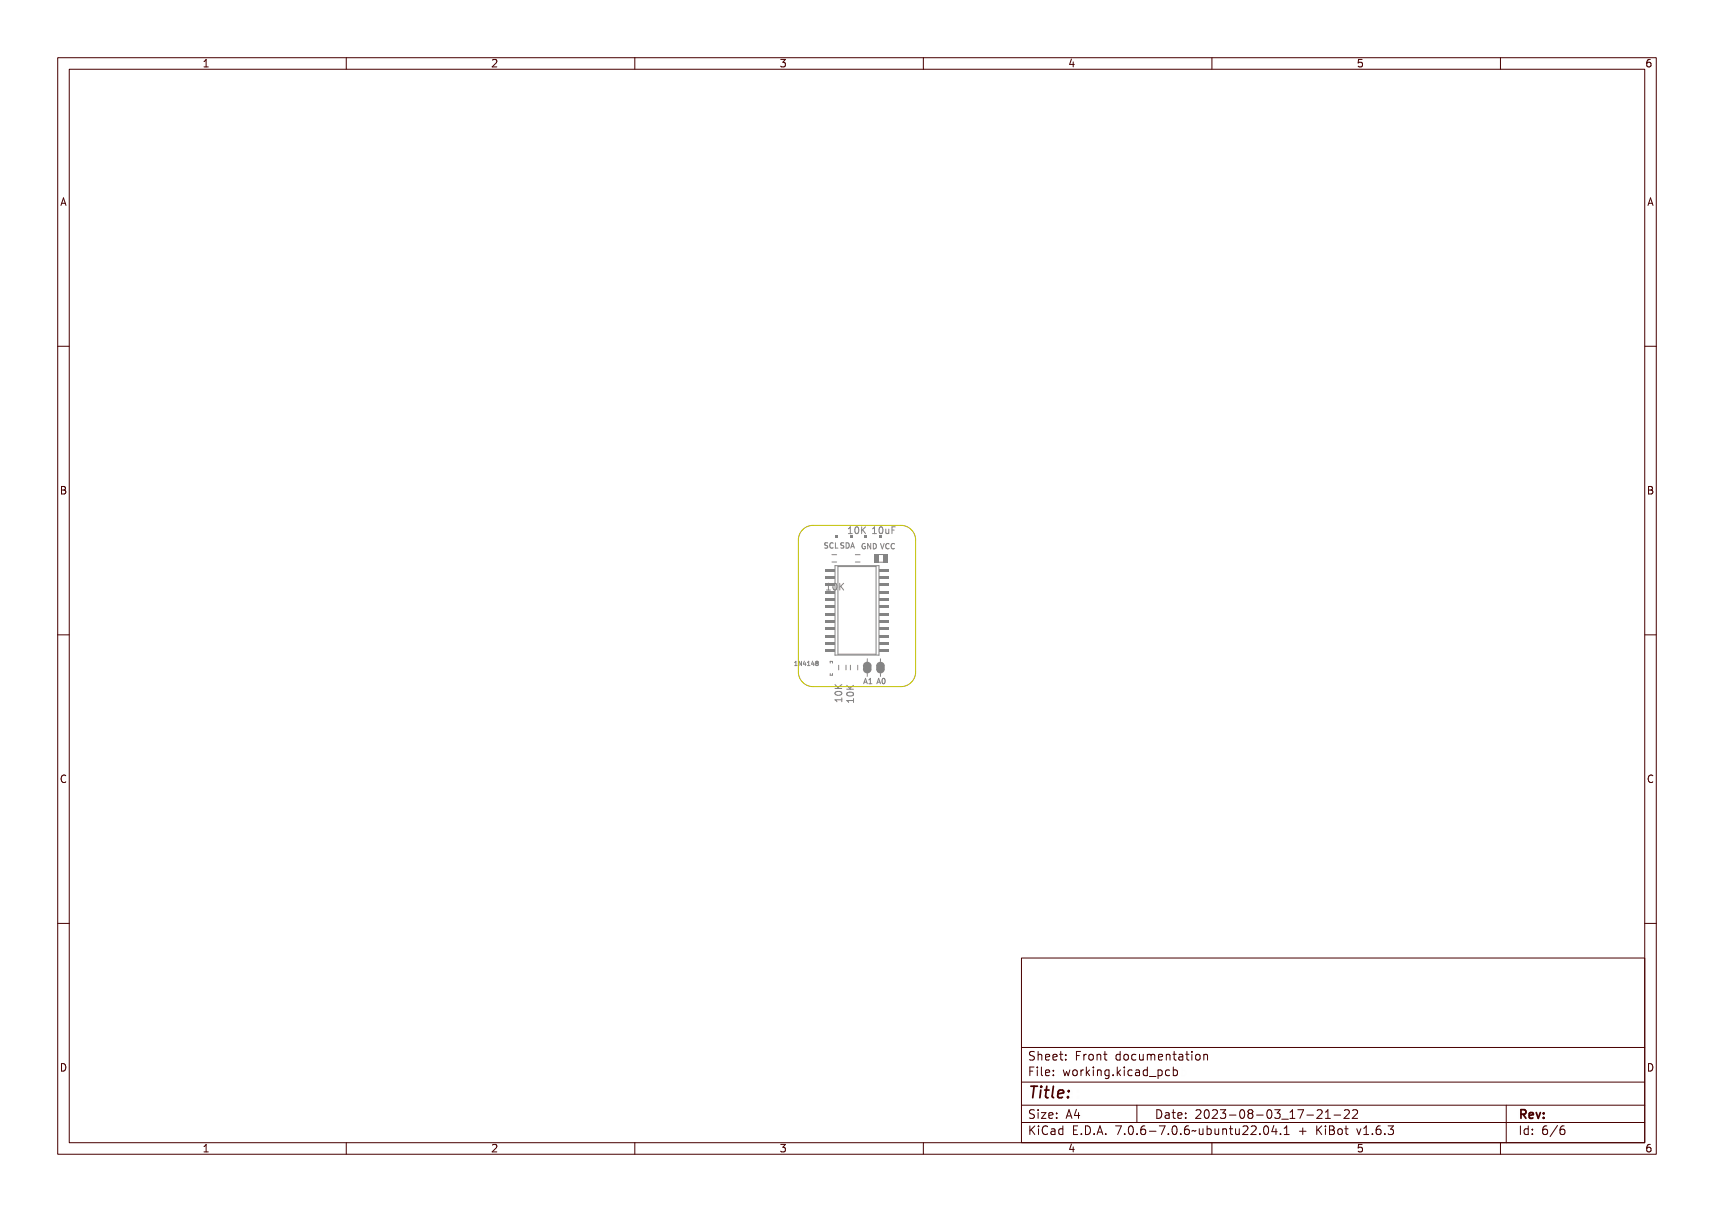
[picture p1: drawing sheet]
<svg xmlns="http://www.w3.org/2000/svg" width="297mm" height="210mm" viewBox="0 0 297 210" stroke-linecap="round" stroke-linejoin="round" font-family="sans-serif">
<g fill="none" stroke="#848484" stroke-width=".17">
<path d="M142.8 94.2h.3h.2l-.1 .1a.18 .18 0 0 0-.3 0 .18 .18 0 0 0 .2 .3 .29 .29 0 0 1 .1 .5 .29 .29 0 0 1-.4-.2v.1a.22 .22 0 0 0 .3 0 .22 .22 0 0 0 .1-.3 .22 .22 0 0 0-.3-.1l-.2-.2zM143.6 94.3l.3-.1 .2 .1a.32 .32 0 0 0-.5 .3 .32 .32 0 0 0 .5 .3v.2a.45 .45 0 0 1-.6-.2 .45 .45 0 0 1 .1-.6zM144.3 94.2h.1v.8h.5v.1h-.6zM145.6 94.2h.3h.2l-.1 .1a.18 .18 0 0 0-.3 0 .18 .18 0 0 0 .2 .3 .29 .29 0 0 1 .1 .5 .29 .29 0 0 1-.5-.2l.1 .1a.22 .22 0 0 0 .3 0 .22 .22 0 0 0 .1-.3 .22 .22 0 0 0-.3-.1l-.2-.2zM146.3 94.2a.47 .47 0 0 1 .6 .4 .47 .47 0 0 1-.6 .5zM146.4 94.3a.35 .35 0 0 1 .3 .3 .35 .35 0 0 1-.3 .4zM146.9 91.4h.4v1h.3v.1h-.7v-.1h.3v-.9l-.3 .1zM147.3 94.2h.1l.3 .9h-.1l-.1-.2h-.3l-.1 .2h-.1zM147.3 94.3l.2 .5h-.3zM147.9 91.5a.45 .45 0 0 1 .6 0 .45 .45 0 0 1 0 .6 .39 .39 0 0 1-.5 .4 .39 .39 0 0 1-.2-.6zM148 91.5a.49 .49 0 0 1 .4 .4 .49 .49 0 0 1-.3 .5l-.2-.3zM148.7 91.4h.2v.5l.5-.5h.1l-.4 .4 .4 .7h-.1l-.4-.6-.1 .2v.4h-.2z"/>
<path d="M149.3 94.4l.3-.1 .2 .1v.1l-.1-.1a.34 .34 0 0 0-.4 .4 .34 .34 0 0 0 .4 .3l-.1-.3h.2v.3a.41 .41 0 0 1-.5 0 .41 .41 0 0 1-.1-.5zM150 94.3h.1l.3 .8v-.8h.2v.9h-.2l-.3-.7v.7h-.1zM150.7 94.3a.47 .47 0 0 1 .6 .5 .47 .47 0 0 1-.6 .4zM150.8 94.4a.35 .35 0 0 1 .4 .4 .35 .35 0 0 1-.4 .3zM151.1 91.4h.4v1h.3v.1h-.7v-.1h.3v-.9l-.3 .1zM151.7 94.2l.2 .4-.2 .5M152.1 91.5a.45 .45 0 0 1 .5 0 .45 .45 0 0 1 .1 .6 .39 .39 0 0 1-.5 .4 .39 .39 0 0 1-.2-.6zM152.2 91.5a.49 .49 0 0 1 .4 .4 .49 .49 0 0 1-.3 .5l-.2-.3zM152.5 94.3h.1l.2 .8 .2-.8h.2l-.3 .9h-.2zM152.9 91.7h.2v.6l.2 .1 .2-.1v-.6h.1v.8h-.1v-.1a.28 .28 0 0 1-.4 .1 .28 .28 0 0 1-.2-.3zM153.4 94.4l.3-.1 .1 .2a.32 .32 0 0 0-.4 .3 .32 .32 0 0 0 .4 .3v.1a.45 .45 0 0 1-.5-.2 .45 .45 0 0 1 .1-.6zM153.9 91.4h.7v.1h-.5v.3h.4v.2h-.4v.5h-.2z"/>
<path d="M154.1 94.4l.3-.1 .2 .2a.32 .32 0 0 0-.4 .3 .32 .32 0 0 0 .4 .3v.1a.45 .45 0 0 1-.6-.2 .45 .45 0 0 1 .1-.6zM137.7 115.3h.4M137.7 114.8l.2-.2v.7M138.5 114.7l.2-.1v.7l.2 .1h-.4l.1-.1v-.6zM139 114.6h.1l.3 .6v-.6h.1v.8h-.1l-.3-.6v.6h-.1zM139.9 114.6h.1v.5h.1l-.1 .3-.1-.2h-.3zM139.9 114.7v.4h-.2zM140.3 114.7l.2-.1v.7l.2 .1h-.4l.1-.1v-.6zM141.1 114.6h.1v.5h.1l-.1 .3-.1-.2h-.3zM141.1 114.7v.4h-.2zM141.5 114.7a.21 .21 0 0 1 .3 0 .21 .21 0 0 1-.1 .3 .21 .21 0 0 1 .1 .3 .21 .21 0 0 1-.3 0 .21 .21 0 0 1 .1-.3l-.1-.1zM143.2 102.2h.7"/>
<path d="M143.3 101.3l-.1 .1M143.8 101.2l.4-.1v1.1h.3v.1h-.7v-.1h.3v-.9h-.3zM144.7 119.3h1.2M144.7 118.6l.7 .7M144.7 120a.7 .7 0 0 1 1.2 .2 .67 .67 0 0 1-1.2-.1zM144.8 118.4l.4 .4 .7-.5v.2l-.6 .4 .2 .1h.4v.2h-1.1v-.2h.5l-.5-.5zM144.8 101.3a.45 .45 0 0 1 .6 0 .45 .45 0 0 1 0 .6 .39 .39 0 0 1-.5 .4 .39 .39 0 0 1-.2-.6zM144.9 119.5a.72 .72 0 0 1 1 .3 .66 .66 0 0 1-.6 .3 .66 .66 0 0 1-.6-.3zM144.9 119.7a.52 .52 0 0 1 .9 .1 .52 .52 0 0 1-.9-.1zM145 101.3a.49 .49 0 0 1 .3 .4 .49 .49 0 0 1-.2 .5l-.2-.3zM145.6 101.1h.2v.6l.5-.6h.2l-.5 .5 .5 .7h-.2l-.4-.6-.1 .1v.5h-.2zM145.9 118.6l-.7 .5"/>
<path d="M146.8 118.5l.5 .4 .6-.4v.2l-.5 .3 .1 .2h.4v.1h-1.1v-.1h.5l-.5-.5zM146.9 119.6a.72 .72 0 0 1 1.1 .3 .66 .66 0 0 1-.6 .3 .66 .66 0 0 1-.6-.3zM146.9 119.8a.52 .52 0 0 1 .9 .2 .52 .52 0 0 1-.9-.2zM144.8 120.6h1v-.3h.1v.7h-.1v-.3h-.9l.1 .3h-.2zM145.9 120.9v.7M145.9 121.3h-1.2l.3 .3M146.8 120.7h1v-.2h.1v.6h-.1v-.3h-.9l.1 .3h-.1zM147 121.6l.1 .1M147.9 121v.7"/>
<circle cx="148.1" cy="91.9" r=".1"/>
<circle cx="152.3" cy="91.9" r=".1"/>
<circle cx="141.7" cy="115.2" r=".14"/>
<circle cx="141.7" cy="114.8" r=".12"/>
<circle cx="145.1" cy="101.7" r=".1"/>
<circle cx="145.3" cy="119.8" r=".1"/>
<circle cx="147.4" cy="119.9" r=".1"/>
</g>
<g fill="#848484">
<path d="M144.7 92.7h.5v.5h-.5z" fill-rule="evenodd"/>
<path d="M147.2 92.7h.5v.5h-.5z" fill-rule="evenodd"/>
<path d="M149.8 92.7h.5v.5h-.5z" fill-rule="evenodd"/>
<path d="M152.3 92.7h.5v.5h-.5z" fill-rule="evenodd"/>
</g>
<path d="M152.3 97.4h.8M152.3 96.1h.7M143.9 114.9v-.3h.4v.3M143.9 116.7v.3h.4v-.3M145.3 115.3v.8M146.6 115.3v.8M150.3 114.1v.6M150.3 116.7v.5" fill="none" stroke="#848484" stroke-width=".17"/>
<path d="M150.2 115.9l.1 .2 .1-.2M150.2 115.4l.1-.1 .1 .1" fill="none" stroke="#848484" stroke-width="1.3"/>
<g fill="#848484">
<path d="M153 96h.8v1.5h-.8z" fill-rule="evenodd"/>
<path d="M151.6 96h.7v1.5h-.7z" fill-rule="evenodd"/>
</g>
<path d="M144.7 98h7.6v15.5h-7.6zM145.2 98.2h6.6v15.2h-6.6zM147.4 115.3v.8M148.6 115.3v.8" fill="none" stroke="#848484" stroke-width=".17"/>
<g fill="#848484">
<path d="M142.9 98.5h1.7v.5h-1.7z" fill-rule="evenodd"/>
<path d="M152.4 98.5h1.7v.5h-1.7z" fill-rule="evenodd"/>
<path d="M142.9 99.8h1.7v.5h-1.7z" fill-rule="evenodd"/>
<path d="M152.4 99.8h1.7v.5h-1.7z" fill-rule="evenodd"/>
<path d="M142.9 101.1h1.7v.5h-1.7z" fill-rule="evenodd"/>
<path d="M152.4 101.1h1.7v.5h-1.7z" fill-rule="evenodd"/>
<path d="M142.9 102.3h1.7v.5h-1.7z" fill-rule="evenodd"/>
<path d="M152.4 102.3h1.7v.5h-1.7z" fill-rule="evenodd"/>
<path d="M142.9 103.6h1.7v.5h-1.7z" fill-rule="evenodd"/>
<path d="M152.4 103.6h1.7v.5h-1.7z" fill-rule="evenodd"/>
<path d="M142.9 104.9h1.7v.5h-1.7z" fill-rule="evenodd"/>
<path d="M152.4 104.9h1.7v.5h-1.7z" fill-rule="evenodd"/>
<path d="M142.9 106.1h1.7v.6h-1.7z" fill-rule="evenodd"/>
<path d="M152.4 106.1h1.7v.6h-1.7z" fill-rule="evenodd"/>
<path d="M142.9 107.4h1.7v.5h-1.7z" fill-rule="evenodd"/>
<path d="M152.4 107.4h1.7v.5h-1.7z" fill-rule="evenodd"/>
<path d="M142.9 108.7h1.7v.5h-1.7z" fill-rule="evenodd"/>
<path d="M152.4 108.7h1.7v.5h-1.7z" fill-rule="evenodd"/>
<path d="M142.9 110h1.7v.5h-1.7z" fill-rule="evenodd"/>
<path d="M152.4 110h1.7v.5h-1.7z" fill-rule="evenodd"/>
<path d="M142.9 111.2h1.7v.5h-1.7z" fill-rule="evenodd"/>
<path d="M152.4 111.2h1.7v.5h-1.7z" fill-rule="evenodd"/>
<path d="M142.9 112.5h1.7v.5h-1.7z" fill-rule="evenodd"/>
<path d="M152.4 112.5h1.7v.5h-1.7z" fill-rule="evenodd"/>
</g>
<path d="M144.2 96.1h.8M144.2 97.4h.8M148.2 96.1h.8M148.2 97.4h.8M152.6 114.1v.6M152.6 116.7v.5" fill="none" stroke="#848484" stroke-width=".17"/>
<path d="M152.4 115.9l.2 .2 .1-.2M152.4 115.4l.2-.1 .1 .1" fill="none" stroke="#848484" stroke-width="1.3"/>
<path d="M139.3 91.6l1-.5 .6-.1h15.2a2.54 2.54 0 0 1 2.6 2.6v22.8a2.54 2.54 0 0 1-2.6 2.6h-15.2a2.54 2.54 0 0 1-2.6-2.6v-22.8a2.54 2.54 0 0 1 1-2z" fill="none" stroke="#c2c200" stroke-width=".17"/>
<g fill="none" stroke="#480000" stroke-width=".17">
<path d="M10 10h277v190h-277zM12 12h273v186h-273zM60 10v2M110 10v2M160 10v2M210 10v2M260 10v2M10 60h2M285 60h2M10 110h2M285 110h2M10 160h2"/>
<path d="M285 160h2M177 166h108v32h-108zM60 198v2M110 198v2M160 198v2M177 181.5h108M177 187.5h108M177 191.5h108M177 194.5h108M178.1 195.2h.2v.6l.6-.6h.3l-.6 .6 .6 .8h-.2l-.5-.7-.2 .2v.5h-.2zM178.2 185h.9v.2h-.7v.4h.6v.2h-.6v.7h-.2zM178.3 182.4l.5-.1h.2v.2a.31 .31 0 0 0-.5-.1 .31 .31 0 0 0 0 .5 .5 .5 0 0 1 .6 .6 .5 .5 0 0 1-.8 .2l-.1-.2a.34 .34 0 0 0 .4 .1 .34 .34 0 0 0 .1-.5 .47 .47 0 0 1-.5-.2 .47 .47 0 0 1 .1-.5z"/>
<path d="M178.3 192.5l.5-.1h.2v.2a.31 .31 0 0 0-.5-.1 .31 .31 0 0 0 0 .5 .5 .5 0 0 1 .6 .6 .5 .5 0 0 1-.8 .2l-.1-.2a.34 .34 0 0 0 .4 .1 .34 .34 0 0 0 .1-.5 .47 .47 0 0 1-.5-.2 .47 .47 0 0 1 .1-.5zM179.4 182.2h.2v.6a.35 .35 0 0 1 .4-.1 .35 .35 0 0 1 .2 .4v.6h-.2v-.8h-.4v.8h-.2zM179.5 185.4h.4v.9h.4v.2h-.9v-.2h.3v-.8h-.2zM179.5 192.8h.4v.9h.4v.1h-.9v-.1h.3v-.8h-.2zM179.5 195.6h.4v.9h.4v.1h-.9v-.1h.3v-.8h-.2zM179.7 184.9h.2v.3h-.2zM179.7 192.3h.2v.3h-.2zM179.7 195.1h.2v.3h-.2zM180.6 184.9h.4v1.3l.4 .1v.2l-.5-.2v-1.2h-.3zM180.6 192.8h.8v.1l-.6 .8h.6v.1h-.8v-.1l.6-.8h-.6zM180.7 182.8a.49 .49 0 0 1 .6-.1 .49 .49 0 0 1 .2 .5h-.8a.42 .42 0 0 0 .3 .4 .42 .42 0 0 0 .4-.1v.2a.6 .6 0 0 1-.8-.1 .6 .6 0 0 1 .1-.8zM180.7 195.4l.5-.2h.3v.2a.43 .43 0 0 0-.6 0 .43 .43 0 0 0-.2 .5 .43 .43 0 0 0 .2 .5 .43 .43 0 0 0 .6 0v.2a.66 .66 0 0 1-.8-.1 .66 .66 0 0 1-.1-.8z"/>
<path d="M180.8 182.9l.4-.1 .1 .3h-.6zM181.8 195.6h.2a.45 .45 0 0 1 .5 0 .45 .45 0 0 1 .1 .4v.6h-.1v-.1a.38 .38 0 0 1-.5 .2 .38 .38 0 0 1-.2-.5 .38 .38 0 0 1 .4-.2h.3a.35 .35 0 0 0-.3-.4 .35 .35 0 0 0-.4 .2zM181.9 182.8a.49 .49 0 0 1 .6-.1 .49 .49 0 0 1 .2 .5h-.8a.42 .42 0 0 0 .3 .4 .42 .42 0 0 0 .5-.1v.2a.6 .6 0 0 1-.9-.1 .6 .6 0 0 1 .1-.8zM181.9 185.5a.49 .49 0 0 1 .6-.1 .49 .49 0 0 1 .2 .5h-.8a.42 .42 0 0 0 .3 .4 .42 .42 0 0 0 .5-.1v.2a.6 .6 0 0 1-.9-.1 .6 .6 0 0 1 .1-.8zM181.9 192.9a.49 .49 0 0 1 .6-.1 .49 .49 0 0 1 .2 .5h-.8a.42 .42 0 0 0 .3 .4 .42 .42 0 0 0 .5-.1v.2a.6 .6 0 0 1-.9-.1 .6 .6 0 0 1 .1-.8zM182 196.2l.5-.1a.31 .31 0 0 1-.2 .4 .31 .31 0 0 1-.4-.1zM182 182.9l.4-.1 .1 .3h-.6zM182 185.6l.4-.1 .1 .3h-.6zM182 193l.4-.1 .1 .3h-.6zM183 195.7l.4-.2 .2 .2v-.6h.2v1.5h-.2v-.1a.42 .42 0 0 1-.5 .1 .42 .42 0 0 1-.2-.5zM183.2 195.8l.1-.1a.4 .4 0 0 1 .3 .4 .4 .4 0 0 1-.3 .4l-.2-.2zM183.2 182.3h.2v.4h.4v.1h-.4l.1 .8h.3v.1h-.2a.3 .3 0 0 1-.4-.3v-.6h-.3v-.1h.3z"/>
<path d="M183.3 185.4h.2v.3h-.2zM183.3 186.2h.2v.3h-.2zM183.3 192.8h.2v.3h-.2zM183.3 193.6h.2v.2h-.2zM184.5 182.7h.2v.3h-.2zM184.5 183.5h.2v.2h-.2zM185.2 185.4h.2l.2 .8 .1-.5h.2l.2 .5 .1-.8h.2l-.2 1.1h-.2l-.2-.7-.2 .7h-.1zM185.4 195.2h.9v.2h-.7v.4h.6v.2h-.6v.5h.7v.1h-.9zM185.7 192.4h.2l.5 1.4h-.2l-.1-.3h-.5l-.1 .3h-.2zM185.8 192.6l.2 .7h-.4zM186.6 182.3h.9v.2h-.7v.4h.6v.2h-.6v.6h-.2zM186.7 185.5a.52 .52 0 0 1 .8 .4 .52 .52 0 0 1-.8 .4l-.1-.4z"/>
<path d="M186.8 185.6l.1-.1a.39 .39 0 0 1 .4 .4 .39 .39 0 0 1-.4 .4l-.1-.2zM186.9 196.4h.2v.2h-.2zM187.1 192.4h.2v.9h.2v.2h-.2v.3h-.2v-.3h-.6v-.2zM187.1 192.6v.7h-.4zM187.8 195.2a.76 .76 0 0 1 .9 .7 .76 .76 0 0 1-.9 .7zM188 195.4a.57 .57 0 0 1 .5 .5 .57 .57 0 0 1-.5 .6zM188 182.7h.2v.2a.3 .3 0 0 1 .3-.3 .3 .3 0 0 1 .3 .3 .37 .37 0 0 0-.5-.1 .37 .37 0 0 0-.1 .4v.5h-.2zM188 185.4h.2v.2a.3 .3 0 0 1 .3-.3 .3 .3 0 0 1 .3 .3 .37 .37 0 0 0-.5-.1 .37 .37 0 0 0-.1 .4v.6h-.2zM189.1 184.9h.1v.9l.5-.4h.2l-.4 .4 .5 .7h-.2l-.4-.6-.2 .1v.5h-.1zM189.1 182.8a.52 .52 0 0 1 .8 .4 .52 .52 0 0 1-.8 .4l-.1-.4zM189.2 182.9l.1-.1a.39 .39 0 0 1 .4 .4 .39 .39 0 0 1-.4 .4l-.1-.2zM189.3 196.4h.3v.2h-.3z"/>
<path d="M190.2 182.7h.2v.1a.35 .35 0 0 1 .4-.1 .35 .35 0 0 1 .3 .4v.6h-.2l-.1-.8h-.3l-.1 .8h-.2zM190.3 185.4h.4v.9h.4v.2h-.9v-.2h.4v-.8h-.3zM190.5 195.2h.3l.4 1.4h-.2l-.1-.3h-.5l-.1 .3h-.2zM190.6 184.9h.1v.3h-.1zM190.6 195.4l.2 .7h-.4zM191.4 185.4h.2v.1a.35 .35 0 0 1 .4-.1 .35 .35 0 0 1 .3 .4v.7h-.2l-.1-.9h-.3l-.1 .9h-.2zM191.7 182.3h.1v.4h.4v.1h-.4l.1 .8h.3v.1h-.2a.3 .3 0 0 1-.3-.3v-.6h-.3v-.1h.3zM191.7 196.4h.3v.2h-.3zM192.7 185.5l.3-.2 .3 .2v-.1h.2v1a.53 .53 0 0 1-.8 .4v-.2a.36 .36 0 0 0 .4 .1 .36 .36 0 0 0 .2-.4l-.1 .1a.53 .53 0 0 1-.7-.3 .53 .53 0 0 1 .2-.6zM192.8 185.6l.1-.1a.39 .39 0 0 1 .4 .4 .39 .39 0 0 1-.4 .4l-.1-.2zM193.8 195.2h.9l-.5 1.4h-.2l.5-1.2h-.7zM193.9 182.8l.3-.2 .3 .2v-.6h.2v1.5h-.2v-.1a.42 .42 0 0 1-.6 .1 .42 .42 0 0 1-.1-.5z"/>
<path d="M194.1 182.8a.4 .4 0 0 1 .4 .4 .4 .4 0 0 1-.4 .4l-.2-.4zM194.1 186.2h.3v.3h-.3zM195.1 184.9h.2v.9l.4-.4h.3l-.5 .4 .5 .7h-.2l-.4-.6-.1 .1v.5h-.2zM195.1 182.8a.52 .52 0 0 1 .8 .4 .52 .52 0 0 1-.8 .4l-.1-.4zM195.2 182.9l.1-.1a.39 .39 0 0 1 .4 .4 .39 .39 0 0 1-.4 .4l-.1-.2zM195.3 196.4h.3v.2h-.3zM196.3 185.4h.5v.9h.3v.2h-.9v-.2h.4v-.8h-.3zM196.3 195.4a.5 .5 0 0 1 .7-.1 .5 .5 0 0 1 .1 .6 .52 .52 0 0 1-.4 .8 .52 .52 0 0 1-.5-.8zM196.4 182.8a.39 .39 0 0 1 .4-.2 .39 .39 0 0 1 .3 .3 .4 .4 0 0 0-.6 0 .4 .4 0 0 0 0 .6 .4 .4 0 0 0 .6 0 .41 .41 0 0 1-.4 .3 .41 .41 0 0 1-.4-.3v-.5zM196.5 195.4a.57 .57 0 0 1 .4 .9l-.3 .2a.86 .86 0 0 1-.1-1.1zM196.6 184.9h.2v.3h-.2zM197 191.5v3"/>
<path d="M197.4 182.7h.2v.8l.2 .1 .3-.2v-.7h.2v1h-.2v-.1a.35 .35 0 0 1-.4 .2 .35 .35 0 0 1-.3-.5zM197.6 185.5a.39 .39 0 0 1 .4-.2 .39 .39 0 0 1 .3 .3 .4 .4 0 0 0-.6 0 .4 .4 0 0 0 0 .6 .4 .4 0 0 0 .6 0 .41 .41 0 0 1-.4 .3 .41 .41 0 0 1-.4-.3v-.5zM197.7 196.4h.3v.2h-.3zM198.6 182.7h.1l.2-.1a.22 .22 0 0 0 .2 .2 .22 .22 0 0 0 .2-.2l.2 .3 .1 .8h-.2v-.8l-.1-.1-.2 .1v.8h-.1v-.8l-.2-.1-.1 .1v.8h-.1zM198.7 185.4h.1a.45 .45 0 0 1 .5 0 .45 .45 0 0 1 .2 .4v.7h-.2v-.2a.38 .38 0 0 1-.5 .2 .38 .38 0 0 1-.2-.5 .38 .38 0 0 1 .5-.2h.2a.35 .35 0 0 0-.3-.4 .35 .35 0 0 0-.3 .2zM198.7 195.4l.5-.2h.2v.2a.43 .43 0 0 0-.5 0 .43 .43 0 0 0-.1 .5 .48 .48 0 0 1 .7 0 .48 .48 0 0 1-.1 .7 .48 .48 0 0 1-.7-.1l-.1-.6zM198.8 186l.5-.1a.31 .31 0 0 1-.1 .4 .31 .31 0 0 1-.4-.1zM198.9 195.9a.29 .29 0 0 1 .4 .1 .29 .29 0 0 1-.1 .4 .29 .29 0 0 1-.4-.1zM199.9 185.5l.3-.2 .3 .2v-.6h.2v1.6h-.2v-.2a.42 .42 0 0 1-.5 .1 .42 .42 0 0 1-.2-.5zM199.9 182.8a.49 .49 0 0 1 .6-.1 .49 .49 0 0 1 .2 .5h-.7a.42 .42 0 0 0 .2 .4 .42 .42 0 0 0 .5-.1v.2a.6 .6 0 0 1-.8-.1 .6 .6 0 0 1 0-.8zM200 196h.5v.2h-.5zM200 185.6l.1-.1a.39 .39 0 0 1 .4 .4 .39 .39 0 0 1-.4 .4l-.1-.2z"/>
<path d="M200.1 182.9l.3-.1 .2 .3h-.6zM200.1 192.4a.76 .76 0 0 1 1 .7 .76 .76 0 0 1-1 .7zM200.3 192.6a.57 .57 0 0 1 .6 .5 .57 .57 0 0 1-.6 .6zM200.9 186.8l1.2 .1zM201 195.2h.9l-.5 1.4h-.2l.5-1.2h-.7zM201.1 182.7h.1v.1a.35 .35 0 0 1 .5-.1 .35 .35 0 0 1 .2 .4v.6h-.2v-.8h-.4l-.1 .8h-.1zM201.4 192.8h.2a.45 .45 0 0 1 .5 0 .45 .45 0 0 1 .1 .4v.6h-.1v-.1a.38 .38 0 0 1-.5 .2 .38 .38 0 0 1-.2-.5 .38 .38 0 0 1 .4-.2h.3a.35 .35 0 0 0-.3-.4 .35 .35 0 0 0-.4 .2zM201.6 193.4l.5-.1a.31 .31 0 0 1-.2 .4 .31 .31 0 0 1-.4-.1zM202.2 185.4h.2v.1a.46 .46 0 0 1 .6 0 .46 .46 0 0 1 .1 .6 .39 .39 0 0 1-.2 .4 .39 .39 0 0 1-.5-.2v.6h-.2zM202.5 182.3h.2v.4h.4v.1h-.4v.8h.4v.1h-.2a.3 .3 0 0 1-.4-.3v-.6h-.3v-.1h.3zM202.5 185.6l.1-.1a.4 .4 0 0 1 .4 .4 .4 .4 0 0 1-.4 .4l-.2-.2zM202.5 196.4h.3v.2h-.3z"/>
<path d="M202.8 192.4h.2v.4h.4v.1h-.4l.1 .8h.3v.1h-.2a.3 .3 0 0 1-.4-.3v-.6h-.3v-.1h.3zM203.5 182.7h.2a.45 .45 0 0 1 .4 0 .45 .45 0 0 1 .2 .4v.6h-.2v-.1a.38 .38 0 0 1-.5 .2 .38 .38 0 0 1-.2-.5 .38 .38 0 0 1 .5-.2h.2a.35 .35 0 0 0-.2-.4 .35 .35 0 0 0-.4 .2zM203.5 195.4a.5 .5 0 0 1 .7-.1 .5 .5 0 0 1 .1 .6 .52 .52 0 0 1-.4 .8 .52 .52 0 0 1-.5-.8zM203.6 185.5a.39 .39 0 0 1 .4-.2 .39 .39 0 0 1 .3 .3 .4 .4 0 0 0-.5 0 .4 .4 0 0 0 0 .6 .4 .4 0 0 0 .5 0 .41 .41 0 0 1-.4 .3 .41 .41 0 0 1-.4-.3v-.5zM203.7 183.3l.4-.1a.31 .31 0 0 1-.1 .4 .31 .31 0 0 1-.4-.1zM203.7 195.4a.57 .57 0 0 1 .4 .9l-.2 .2a.86 .86 0 0 1-.2-1.1zM203.9 192.9a.49 .49 0 0 1 .6-.1 .49 .49 0 0 1 .2 .5h-.8a.42 .42 0 0 0 .3 .4 .42 .42 0 0 0 .5-.1v.2a.6 .6 0 0 1-.9-.1 .6 .6 0 0 1 .1-.8zM204 193l.4-.1 .1 .3h-.6zM204.7 184.9h.1v.6a.45 .45 0 0 1 .7 0 .45 .45 0 0 1 0 .6 .39 .39 0 0 1-.2 .4 .39 .39 0 0 1-.5-.2v.2h-.1zM204.9 182.3h.2v.4h.4v.1h-.4v.8h.4v.1h-.2a.3 .3 0 0 1-.4-.3v-.6h-.3v-.1h.3zM204.9 185.6l.1-.1a.39 .39 0 0 1 .4 .4 .39 .39 0 0 1-.4 .4l-.1-.2zM204.9 196.4h.3v.2h-.3z"/>
<path d="M205.3 192.8h.2v.3h-.2zM205.3 193.6h.2v.2h-.2zM205.9 182.7h.5v.9h.3v.1h-.9v-.1h.4v-.8h-.3zM205.9 195.4l.5-.2h.2v.2a.43 .43 0 0 0-.5 0 .43 .43 0 0 0-.1 .5 .48 .48 0 0 1 .7 0 .48 .48 0 0 1-.1 .7 .48 .48 0 0 1-.7-.1l-.1-.6zM206.1 195.9a.29 .29 0 0 1 .4 .1 .29 .29 0 0 1-.1 .4 .29 .29 0 0 1-.4-.1zM206.2 182.2h.2v.3h-.2zM207 196l.3-.1 .5 .1 .2-.1a.38 .38 0 0 1-.7 .2l-.3 .1zM207.1 182.8a.52 .52 0 0 1 .8 .4 .52 .52 0 0 1-.8 .4l-.1-.4zM207.3 182.9l.1-.1a.39 .39 0 0 1 .4 .4 .39 .39 0 0 1-.4 .4l-.2-.2zM207.4 192.5a.53 .53 0 0 1 .8 .1 .53 .53 0 0 1-.3 .7l-.3 .4h.7v.1h-.9v-.1l.3-.4a.49 .49 0 0 0 .2-.7l-.5 .1zM208.3 182.7h.1v.1a.35 .35 0 0 1 .5-.1 .35 .35 0 0 1 .2 .4v.6h-.2v-.8h-.4l-.1 .8h-.1zM208.3 195.6h.1l.1 .8 .2 .1 .2-.2v-.7h.2v1h-.2v-.1a.35 .35 0 0 1-.4 .2 .35 .35 0 0 1-.2-.5z"/>
<path d="M208.7 192.6a.5 .5 0 0 1 .6-.1 .5 .5 0 0 1 .2 .6 .52 .52 0 0 1-.5 .8 .52 .52 0 0 1-.4-.8zM208.9 192.6a.57 .57 0 0 1 .4 .9l-.3 .2a.86 .86 0 0 1-.1-1.1zM209.5 195.1h.2v.6a.45 .45 0 0 1 .6-.1 .45 .45 0 0 1 .1 .7 .39 .39 0 0 1-.3 .4 .39 .39 0 0 1-.4-.2v.1h-.2zM209.7 195.8l.1-.1a.4 .4 0 0 1 .4 .4 .4 .4 0 0 1-.4 .4l-.1-.2zM209.8 192.5a.53 .53 0 0 1 .8 .1 .53 .53 0 0 1-.3 .7l-.3 .4h.7v.1h-.9v-.1l.3-.4a.49 .49 0 0 0 .2-.7l-.5 .1zM210 198v2M210.7 195.6h.2v.8l.2 .1 .2-.2v-.7h.2v1h-.2v-.1a.35 .35 0 0 1-.4 .2 .35 .35 0 0 1-.2-.5zM211 192.4a.46 .46 0 0 1 .6 0 .46 .46 0 0 1 .1 .6l-.1 .1a.45 .45 0 0 1 .2 .6 .45 .45 0 0 1-.6 .2l-.2-.1v-.2a.35 .35 0 0 0 .5 .1 .35 .35 0 0 0 0-.5h-.3v-.2a.28 .28 0 0 0 .4-.1 .28 .28 0 0 0 0-.3 .28 .28 0 0 0-.4 0h-.2zM211.9 195.6h.2v.1a.35 .35 0 0 1 .4-.1 .35 .35 0 0 1 .2 .4v.6h-.2v-.8h-.4v.8h-.2zM212.4 193.2h.5v.2h-.5zM213.3 195.2h.2v.4h.4v.1h-.4v.8h.4v.1h-.2a.3 .3 0 0 1-.4-.3v-.6h-.3v-.1h.3zM213.5 192.6a.5 .5 0 0 1 .6-.1 .5 .5 0 0 1 .2 .6 .52 .52 0 0 1-.5 .8 .52 .52 0 0 1-.4-.8z"/>
<path d="M213.7 192.6a.57 .57 0 0 1 .4 .9l-.3 .2a.86 .86 0 0 1-.1-1.1zM214.3 195.6h.2v.8l.2 .1 .2-.2v-.7h.2v1h-.2v-.1a.35 .35 0 0 1-.4 .2 .35 .35 0 0 1-.2-.5zM214.7 192.5a.41 .41 0 0 1 .7-.1 .41 .41 0 0 1-.2 .7 .42 .42 0 0 1 .2 .6 .42 .42 0 0 1-.7 0 .42 .42 0 0 1 .2-.6l-.3-.2zM215.5 195.3a.53 .53 0 0 1 .8 .1 .53 .53 0 0 1-.3 .7l-.3 .4h.6v.1h-.9v-.1l.4-.4a.49 .49 0 0 0 .2-.8l-.5 .2zM216 193.2h.5v.2h-.5zM216.7 195.3a.53 .53 0 0 1 .8 .1 .53 .53 0 0 1-.3 .7l-.3 .4h.6v.1h-.9v-.1l.4-.4a.49 .49 0 0 0 .2-.8l-.5 .2zM217.1 192.6a.5 .5 0 0 1 .7-.1 .5 .5 0 0 1 .1 .6 .52 .52 0 0 1-.5 .8 .52 .52 0 0 1-.4-.8zM217.3 192.6a.57 .57 0 0 1 .4 .9l-.3 .2a.86 .86 0 0 1-.1-1.1zM218.2 196.4h.2v.2h-.2zM218.2 192.4a.46 .46 0 0 1 .6 0 .46 .46 0 0 1 .1 .6l-.1 .1a.45 .45 0 0 1 .2 .6 .45 .45 0 0 1-.6 .2l-.2-.1v-.2a.35 .35 0 0 0 .5 .1 .35 .35 0 0 0 0-.5h-.3v-.2a.28 .28 0 0 0 .4-.1 .28 .28 0 0 0 0-.3 .28 .28 0 0 0-.4 0h-.2zM219.2 195.4a.5 .5 0 0 1 .6-.1 .5 .5 0 0 1 .2 .6 .52 .52 0 0 1-.5 .8 .52 .52 0 0 1-.5-.8zM219.2 194.2l1.3 .1z"/>
<path d="M219.4 195.4a.57 .57 0 0 1 .3 .9l-.2 .2a.86 .86 0 0 1-.1-1.1zM220.7 192.5l.5-.1v1.3h.3v.1h-.8v-.1h.3v-1.1h-.3zM220.8 195.2h.2v.9h.2v.2h-.2v.3h-.2v-.3h-.6v-.2zM220.8 195.4v.7h-.4zM221.8 196.4h.2v.2h-.2zM221.8 192.4h.9l-.5 1.4h-.2l.5-1.2h-.7zM222.8 195.3l.5-.1v1.3h.3v.1h-.8v-.1h.3v-1.1h-.3zM223.2 193.2h.5v.2h-.5zM224.2 192.5a.53 .53 0 0 1 .8 .1 .53 .53 0 0 1-.3 .7l-.3 .4h.7v.1h-.9v-.1l.3-.4a.49 .49 0 0 0 .2-.7l-.5 .1zM225.4 195.5h.2v.4h.4v.2h-.4v.4h-.2v-.4h-.4v-.2h.4zM225.5 192.5l.5-.1v1.3h.3v.1h-.8v-.1h.3v-1.1h-.3zM226.8 193.2h.5v.2h-.5z"/>
<path d="M227.5 195.2h.2v.6l.6-.6h.2l-.6 .6 .6 .8h-.2l-.5-.7-.1 .2v.5h-.2zM227.8 192.5a.53 .53 0 0 1 .8 .1 .53 .53 0 0 1-.2 .7l-.4 .4h.7v.1h-.9v-.1l.3-.4a.49 .49 0 0 0 .2-.7l-.5 .1zM228.8 195.6h.4v.9h.4v.1h-.9v-.1h.4v-.8h-.3zM229 192.5a.53 .53 0 0 1 .8 .1 .53 .53 0 0 1-.2 .7l-.4 .4h.7v.1h-.9v-.1l.3-.4a.49 .49 0 0 0 .2-.7l-.5 .1zM229.1 195.1h.1v.3h-.1zM229.9 195.2h.4a.35 .35 0 0 1 .5 .2 .35 .35 0 0 1-.3 .5 .41 .41 0 0 1 .3 .5 .41 .41 0 0 1-.5 .2h-.4zM230.1 196h.2a.27 .27 0 0 1 .3 .2 .27 .27 0 0 1-.3 .3h-.2zM230.1 195.4h.2a.23 .23 0 0 1 .3 .2 .23 .23 0 0 1-.3 .2h-.2zM231.2 193.2h1.1M231.2 195.7a.52 .52 0 0 1 .8 .4 .52 .52 0 0 1-.8 .4l-.1-.4zM231.3 195.8l.1-.1a.39 .39 0 0 1 .4 .4 .39 .39 0 0 1-.4 .4l-.1-.2zM232.6 195.2h.1v.4h.4v.1h-.4l.1 .8h.3v.1h-.2a.3 .3 0 0 1-.3-.3v-.6h-.3v-.1h.3z"/>
<path d="M233 192.4l.2-.1h.3l.2 .1 .1 .3-.1 .2-.8 .9h.9M234.4 192.4l.2-.1h.4l.2 .1v.3v.2l-.9 .9h.9M234.6 195.6h.2l.3 .9 .4-.9h.2l-.4 1h-.3zM236 195.3l.5-.1v1.3h.3v.1h-.8v-.1h.3v-1.1h-.3zM237.4 196.4h.3v.2h-.3zM238.4 195.4l.5-.2h.2v.2a.43 .43 0 0 0-.5 0 .43 .43 0 0 0-.1 .5 .48 .48 0 0 1 .7 0 .48 .48 0 0 1-.1 .7 .48 .48 0 0 1-.7-.1l-.1-.6zM238.6 195.9a.29 .29 0 0 1 .4 .1 .29 .29 0 0 1-.1 .4 .29 .29 0 0 1-.4-.1zM239.8 196.4h.3v.2h-.3zM240.7 195.2a.46 .46 0 0 1 .6 0 .46 .46 0 0 1 .1 .6l-.1 .1a.45 .45 0 0 1 .2 .6 .45 .45 0 0 1-.6 .2l-.2-.1v-.2a.35 .35 0 0 0 .5 .1 .35 .35 0 0 0 0-.5l-.3-.1v-.1a.28 .28 0 0 0 .4-.1 .28 .28 0 0 0 0-.3 .28 .28 0 0 0-.4 0h-.2zM260 198v2M261 191.5v6.5M263.2 195.2h.8v.2h-.3v1.1h.3v.1h-.8v-.1h.3v-1.1h-.3z"/>
<path d="M264.4 195.7l.3-.2 .3 .2v-.6h.2v1.5h-.2v-.1a.42 .42 0 0 1-.5 .1 .42 .42 0 0 1-.2-.5zM264.6 195.8l.1-.1a.4 .4 0 0 1 .3 .4 .4 .4 0 0 1-.3 .4l-.2-.2zM265.9 195.6h.2v.3h-.2zM265.9 196.4h.2v.2h-.2zM268.1 195.4l.5-.2h.2v.2a.43 .43 0 0 0-.5 0 .43 .43 0 0 0-.2 .5 .48 .48 0 0 1 .7 0 .48 .48 0 0 1-.1 .7 .48 .48 0 0 1-.6-.1l-.2-.6zM268.2 195.9a.29 .29 0 0 1 .4 .1 .29 .29 0 0 1 0 .4 .29 .29 0 0 1-.4-.1zM269.9 195.2h.2l-.8 1.6h-.2zM270.5 195.4l.5-.2h.2v.2a.43 .43 0 0 0-.5 0 .43 .43 0 0 0-.2 .5 .48 .48 0 0 1 .7 0 .48 .48 0 0 1 0 .7 .48 .48 0 0 1-.7-.1l-.1-.6zM270.6 195.9a.29 .29 0 0 1 .4 .1 .29 .29 0 0 1 0 .4 .29 .29 0 0 1-.4-.1z"/>
<circle cx="196.7" cy="195.9" r=".13"/>
<circle cx="203.9" cy="195.9" r=".13"/>
<circle cx="209" cy="193.1" r=".13"/>
<circle cx="213.8" cy="193.1" r=".13"/>
<circle cx="215" cy="193.4" r=".29"/>
<circle cx="215" cy="192.8" r=".25"/>
<circle cx="217.4" cy="193.1" r=".13"/>
<circle cx="219.5" cy="195.9" r=".13"/>
</g>
<g fill="none" stroke="#480000" stroke-width=".3">
<path d="M178.1 188.4h1.4v.2h-.6v1.7h-.2v-1.7h-.6zM179.9 188.8h.7v1.3h.4v.2h-1.2v-.2h.5v-1.1h-.4zM180.3 188.3h.3v.3h-.3zM181.8 188.4h.2v.4h.6v.2h-.6v1l.2 .1h.4v.2a.55 .55 0 0 1-.8-.5v-.8h-.4v-.2h.4zM183 188.3h.6l.1 1.6 .1 .2h.4v.2a.54 .54 0 0 1-.8-.5v-1.4h-.4zM184.8 189a.65 .65 0 0 1 .8-.1 .65 .65 0 0 1 .3 .7h-1.1a.56 .56 0 0 0 .4 .5 .56 .56 0 0 0 .6-.1v.2a.81 .81 0 0 1-1.1-.1 .81 .81 0 0 1 .1-1.1zM185 189.1l.3-.1a.37 .37 0 0 1 .3 .4h-.8zM186.7 188.9h.3v.4h-.3zM186.7 189.9h.3v.4h-.3zM263.1 192.4a.73 .73 0 0 1 .9 .2v.3l-.3 .3 .5 .6h-.2l-.3-.4-.2-.2h-.2v.6h-.2zM263.3 192.6h.2a.26 .26 0 0 1 .3 .2 .26 .26 0 0 1-.2 .3h-.3zM264.5 192.9a.49 .49 0 0 1 .6-.1 .49 .49 0 0 1 .2 .5h-.8a.42 .42 0 0 0 .3 .4 .42 .42 0 0 0 .4-.1v.2a.6 .6 0 0 1-.8-.1 .6 .6 0 0 1 .1-.8z"/>
<path d="M264.6 193l.3-.1 .2 .3h-.6zM265.5 192.8h.2l.3 .9 .3-.9h.2l-.4 1h-.2zM267.1 192.8h.2v.3h-.2zM267.1 193.6h.2v.2h-.2z"/>
</g>
<text font-size="2.7" fill="#480000" x="178" y="190.3">Title:</text>
<g font-size="2" fill="#480000">
<text x="178" y="183.7">Sheet: Front documentation</text>
<text x="178" y="186.5">File: working.kicad_pcb</text>
<text x="178" y="193.9">Size: A4</text>
<text x="178" y="196.6">KiCad E.D.A. 7.0.6-7.0.6~ubuntu22.04.1 + KiBot v1.6.3</text>
<text x="200" y="193.9">Date: 2023-08-03_17-21-22</text>
<text x="263" y="196.6">Id: 6/6</text>
<text x="263" y="193.9">Rev:</text>
</g>
<g font-size="1.7" fill="#480000">
<text x="35" y="11.7">1</text>
<text x="85" y="11.7">2</text>
<text x="135" y="11.7">3</text>
<text x="185" y="11.7">4</text>
<text x="235" y="11.7">5</text>
<text x="285" y="11.7">6</text>
<text x="10.5" y="35.7">A</text>
<text x="285.5" y="35.7">A</text>
<text x="10.5" y="85.6">B</text>
<text x="285.5" y="85.6">B</text>
<text x="10.5" y="135.7">C</text>
<text x="285.5" y="135.7">C</text>
<text x="10.5" y="185.6">D</text>
<text x="285.5" y="185.6">D</text>
<text x="35" y="199.7">1</text>
<text x="85" y="199.7">2</text>
<text x="135" y="199.7">3</text>
<text x="185" y="199.7">4</text>
<text x="235" y="199.7">5</text>
<text x="285" y="199.7">6</text>
</g>
<g font-size="1.6" fill="#848484">
<text x="146.7" y="92.5">10K</text>
<text x="150.9" y="92.5">10uF</text>
<text x="143.6" y="102.3">10K</text>
<text x="147.9" y="121.3" transform="rotate(-90 147.9 121.3)">10K</text>
</g>
<g font-size="1.2" fill="#848484">
<text x="142.7" y="95.1">SCL SDA</text>
<text x="149.1" y="95.2">GND</text>
<text x="152.4" y="95.2">VCC</text>
<text x="149.5" y="118.6">A1 A0</text>
</g>
<text font-size="1" fill="#848484" x="138.3" y="115.4">1N4148</text>
</svg>
